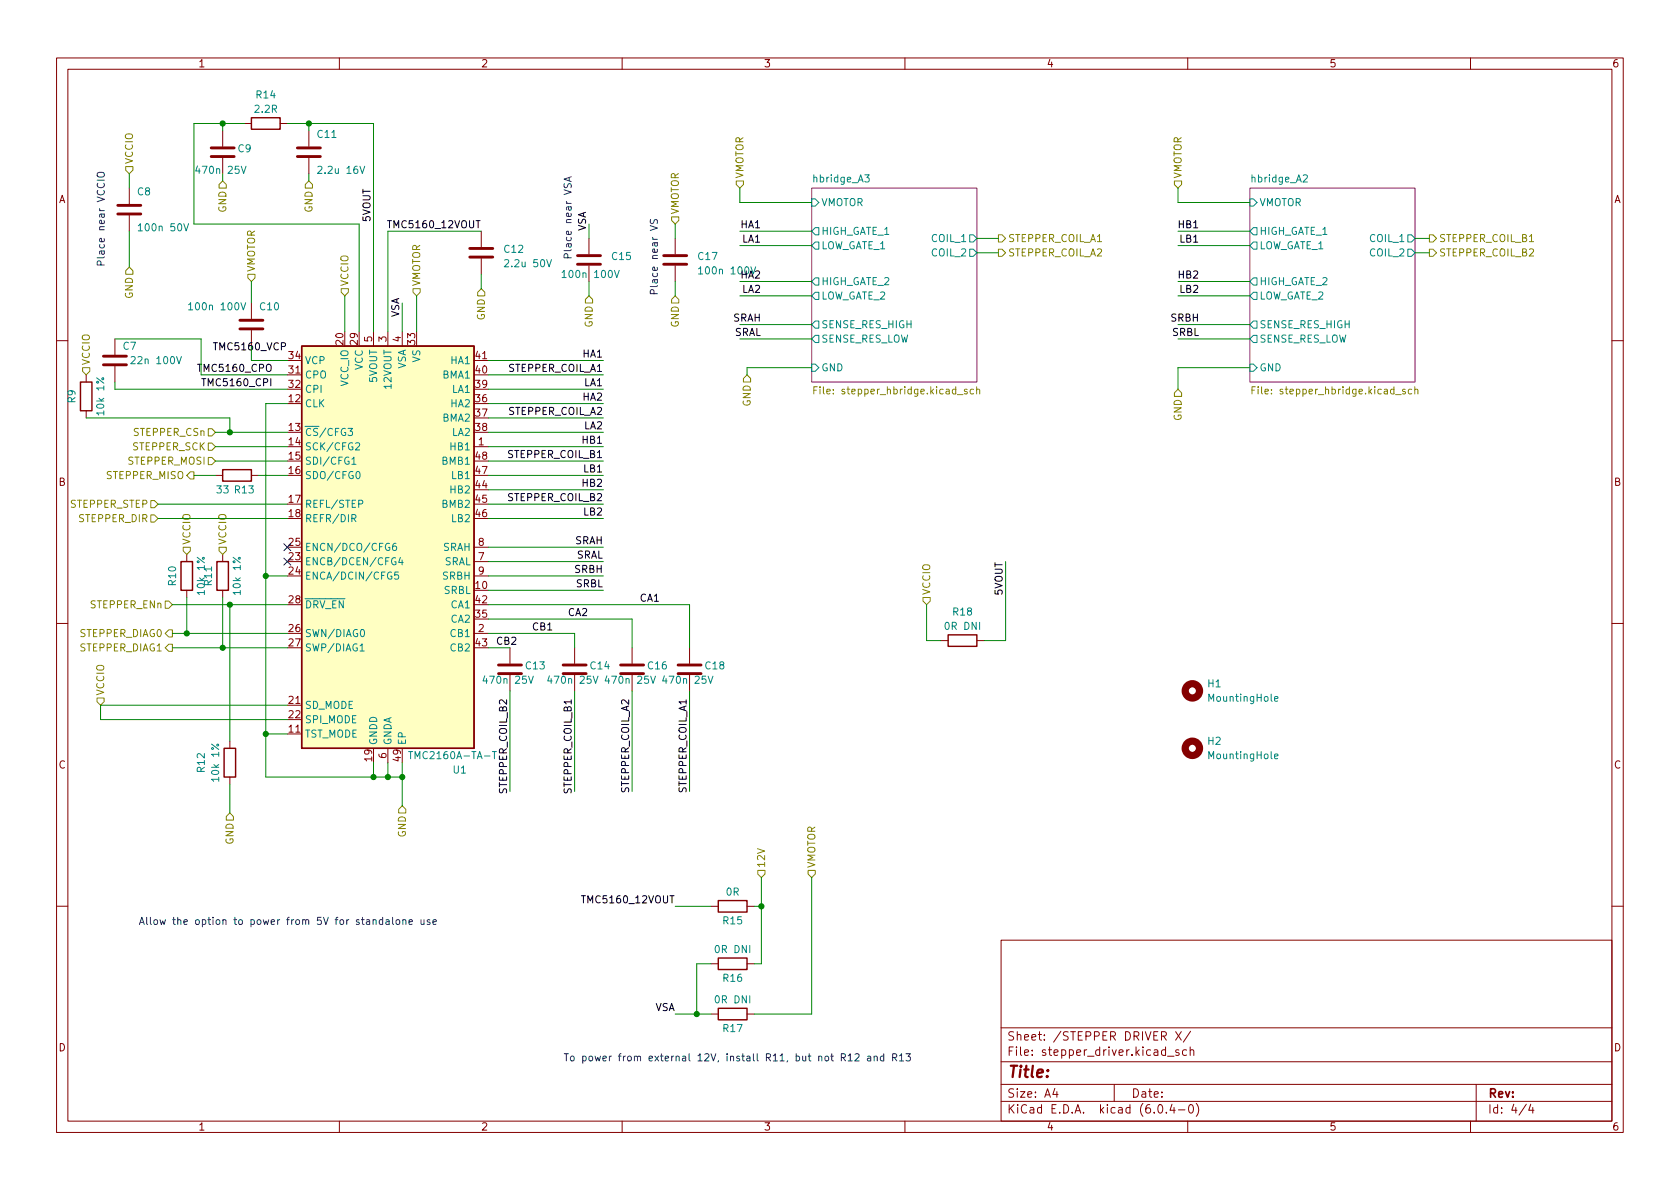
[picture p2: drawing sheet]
<svg xmlns="http://www.w3.org/2000/svg" width="297mm" height="210mm" viewBox="0 0 297 210" stroke-linecap="round" stroke-linejoin="round" font-family="sans-serif">
<g fill="none" stroke="#840000" stroke-width=".18">
<path d="M10 10.2h277v190.1h-277zM12 12.2h273v186.1h-273zM60 10.2v2M110 10.2v2M160 10.2v2M210 10.2v2M260 10.2v2M22.9 33.3v2.8M22.9 38.1v2.8M39.4 23.1v2.8M39.4 27.9v2.8M43.2 21.8h1.2"/>
<path d="M49.5 21.8h1.3M54.6 23.1v2.8M54.6 27.9v2.8M20.3 59.9v2.8M44.4 53.6v2.8M44.4 58.4v2.8M66 58.7v2.5M68.6 58.7v2.5M71.1 58.7v2.5M85.1 40.9v2.8M85.1 45.7v2.8M104.1 42.2v2.8"/>
<path d="M104.1 47v2.8M119.4 42.2v2.8M119.4 47v2.8M10 60.2h2M15.2 66.3v1.3M15.2 72.6v1.3M20.3 64.8v2.8M50.8 66.3h2.5M83.8 79h2.6M83.8 63.7h2.6M285 60.2h2M33 98v1.3"/>
<path d="M38.1 84.1h1.3M39.4 98v1.3M44.4 84.1h1.3M83.8 99.3h2.6M83.8 96.8h2.6M10 110.2h2M33 104.4v1.3M39.4 104.4v1.3M83.8 112h2.6M83.8 101.8h2.6M90.2 114.5v2.8M90.2 119.4v2.8"/>
<path d="M101.6 114.5v2.8M101.6 119.4v2.8M111.8 114.5v2.8M111.8 119.4v2.8M121.9 114.5v2.8M121.9 119.4v2.8M166.4 113.3h1.2M172.7 113.3h1.3M285 110.2h2M40.6 131.1v1.2M40.6 137.4v1.3M50.8 129.8h2.5"/>
<path d="M50.8 124.7h2.5M68.6 132.3v2.6M10 160.2h2M125.7 160.3h1.3M125.7 179.3h1.3M125.7 170.4h1.3M132.1 160.3h1.2M132.1 179.3h1.2M132.1 170.4h1.2M177 166.3h108v32h-108zM285 160.2h2M60 198.3v2"/>
<path d="M110 198.3v2M160 198.3v2M177 194.8h108M177 191.8h108M177 187.8h108M177 181.8h108M186.5 192.5l-.4 1h1M186.9 193v1M197 191.8v3M204.9 195.4l.2-.1a.81 .81 0 0 1 .6 .7 .81 .81 0 0 1-.3 .8h-.2a.81 .81 0 0 1-.6-.6 .81 .81 0 0 1 .3-.8zM206.2 196.7v.1M206.4 186.8h1.2"/>
<path d="M207.2 195.3l-.3 1h.9M207.6 195.8v1M207.9 182.4l1 1.5M208.4 196.3h1.1M208.4 185.7l-.3-.1-.2 .2v.3l.5 .1v.4h-.5M208.9 182.4l-1 1.5M209.8 185.7l-.4-.1-.3 .3v.4l.1 .3h.6M210 198.3v2M210.4 195.4l.1-.1a.81 .81 0 0 1 .6 .7 .81 .81 0 0 1-.3 .8h-.2a.81 .81 0 0 1-.5-.6 .81 .81 0 0 1 .3-.8zM210.4 185.8l.2-.2 .4 .1 .1 .9M210.4 185.1v1.5M210.5 182.4l-1.3 1.9"/>
<path d="M211.5 195.1a1.72 1.72 0 0 1 0 2.3M260 198.3v2M261 191.8v6.5M269.9 195.3l-1.3 1.9M270.6 195.3l-.3 1h.9M271 195.8v1"/>
</g>
<g fill="#fff" stroke="#fff" stroke-width=".18">
<path d="M221 33.3h29.2v34.3h-29.2z"/>
<path d="M143.5 33.3h29.2v34.3h-29.2z"/>
</g>
<path d="M143.5 33.3h29.2v34.3h-29.2zM221 33.3h29.2v34.3h-29.2z" fill="none" stroke="#840084" stroke-width=".18"/>
<g fill="none" stroke="#008484" stroke-width=".18">
<path d="M24.5 39.9l.3-.3v1.2M32.5 39.6l.4 1.2 .4-1.2M42.7 29.4l.4 1.3 .4-1.3M63.6 29.4l.5 1.3 .4-1.3M143.5 35.2h.6l.7 .6-.7 .6h-.6zM152.9 30.9h.8l-.4 .5 .3 .1v.6l-.2 .1-.5-.1M221 35.2h.6l.6 .6-.6 .6h-.6zM230.4 31l.5-.1 .3 .4-.8 .9h.8M24.5 40.8h.7M33.3 53.9l.4-.4v1.3M33.3 54.8h.8M42.6 53.5l.4 1.3 .4-1.3"/>
<path d="M96.7 45.9l.4 1.3 .4-1.3M99.4 48.2l.3-.4v1.3M99.4 49.1h.7M108.6 47.8l.5 1.3 .4-1.3M123.5 47.5l.4-.3v1.2M123.5 48.4h.7M132.8 47.2l.4 1.2 .4-1.2M144.1 49.1h.7v1.3h-.7l-.6-.6zM144.1 51.7h.7v1.3h-.7l-.6-.7zM144.1 40.3h.7v1.2h-.7l-.6-.6zM144.1 42.8h.7v1.3h-.7l-.6-.7zM144.1 56.8h.7v1.2h-.7l-.6-.6z"/>
<path d="M144.1 59.3h.7v1.3h-.7l-.6-.7zM171.4 44.1h.7l.6 .6-.6 .6h-.7zM171.4 41.5h.7l.6 .7-.6 .6h-.7zM221.6 49.1h.6v1.3h-.6l-.6-.6zM221.6 51.7h.6v1.3h-.6l-.6-.7zM221.6 40.3h.6v1.2h-.6l-.6-.6zM221.6 42.8h.6v1.3h-.6l-.6-.7zM221.6 56.8h.6v1.2h-.6l-.6-.6zM221.6 59.3h.6v1.3h-.6l-.6-.7zM248.9 44.1h.7l.6 .6-.6 .6h-.7zM248.9 41.5h.7l.6 .7-.6 .6h-.7zM23.2 63.2l.5-.1 .2 .3-.8 .9h.8"/>
<path d="M31.2 63.1l.4 1.2 .5-1.2M62.9 78.4l.5-.1 .2 .4-.8 .9h.8M143.5 64.4h.6l.7 .6-.7 .7h-.6zM221 64.4h.6l.6 .6-.6 .7h-.6zM62.2 81.2l.4-.4v1.3M62.2 91.7l.6-.1 .1-.2v-.3l-.7-.1v1.3M62.2 82.1h.7M62.5 91.7l.4 .6M63.1 83.5l.1-.1a.68 .68 0 0 1 .5 .6 .68 .68 0 0 1-.5 .6l-.1-.1-.2-.3zM63.4 89.1h.6l.1-.2v-.3l-.7-.1v1.2M70 96.1h-.4a.85 .85 0 0 0 0 1.2l.5-.1v-.4l-.2-.2h-.4l-.1 .2M70.8 98.6l-.3 .9h.8"/>
<path d="M71.1 99v.9M63.7 114.2l.3-.3v1.2M63.7 115.1h.7M63.8 111.4l.2-.1a.68 .68 0 0 1 .5 .6 .68 .68 0 0 1-.5 .7l-.2-.1-.1-.4zM70.4 101.2h-.6v.6l.2-.2 .4 .1 .1 .2-.1 .4-.1 .1-.5-.1M93.5 119.6l.4 1.2 .4-1.2M104.9 119.6l.4 1.2 .4-1.2M115 119.6l.5 1.2 .4-1.2M125.2 119.6l.4 1.2 .5-1.2M72.2 132.9h.8M87.1 132.9h.7M87.4 132.9v1.3"/>
<path d="M225.4 133.7l.6-.1-.1-.2-.4-.1-.1 .2v.6h.5M225.4 123.6l.6-.1-.1-.3h-.4l-.1 .1v.7h.5"/>
</g>
<g fill="none" stroke="#848400" stroke-width=".18">
<path d="M22.2 29.5h1.3v.6l-.6 .6-.7-.6zM38.7 32.6l.7-.6 .6 .6v.7h-1.3zM54 32.6l.6-.6 .6 .6v.7h-1.2zM118.7 38.3h1.3v.7l-.6 .6-.7-.6zM130.2 32h1.2v.6l-.6 .7-.6-.7zM207.6 32h1.3v.6l-.6 .7-.7-.7zM22.2 47.9l.7-.7 .6 .7v.6h-1.3zM43.8 48.5h1.3v.6l-.7 .7-.6-.7zM60.3 51h1.3v.7l-.6 .6-.7-.6zM73 51h1.3v.7l-.6 .6-.7-.6zM85.1 51l.6 .7v.6h-1.2v-.6zM104.1 52.3l.7 .7v.6h-1.3v-.6z"/>
<path d="M119.4 52.3l.6 .7v.6h-1.3v-.6zM176.5 41.5h.7l.6 .7-.6 .6h-.7zM176.5 44.1h.7l.6 .6-.6 .6h-.7zM252.7 44.1h.7l.6 .6-.6 .6h-.7zM252.7 41.5h.7l.6 .7-.6 .6h-.7zM14.6 65h1.3v.7l-.7 .6-.6-.6zM36.8 78.4h.7l.6 .6-.6 .6h-.7zM36.8 75.8h.7l.6 .6-.6 .7h-.7zM132.1 66.3l.6 .6v.7h-1.3v-.7zM143.9 69h.4M144.5 68.4h-.6v1.3M171 68.9l-.3-.1-.2 .2 .1 .2 .4 .1v.3h-.5"/>
<path d="M172.1 68.9l-.3-.1-.3 .3 .2 .5h.4M172.7 68.9l.2-.1 .3 .1v.8M172.7 68.4v1.3M208.3 68.8l.6 .7v.6h-1.3v-.6zM221.4 69h.4M222 68.4h-.6v1.3M248.5 68.9l-.3-.1-.2 .2v.2l.5 .1v.3h-.5M249.6 68.9l-.4-.1-.2 .3 .1 .5h.5M250.1 68.9l.2-.1 .3 .1 .1 .8M250.1 68.4v1.3M26.7 91.1h.6l.6 .6-.6 .6h-.6zM26.7 88.5h.6l.6 .6-.6 .7h-.6z"/>
<path d="M32.4 96.8h1.3v.6l-.7 .6-.6-.6zM33.7 83.4h.6v1.3h-.6l-.7-.6zM36.8 80.9h.7l.6 .6-.6 .7h-.7zM38.7 96.8h1.3v.6l-.6 .6-.7-.6zM29.2 106.3h.6l.7 .6-.7 .7h-.6zM29.8 113.9h.7v1.3h-.7l-.6-.7zM29.8 111.4h.7v1.2h-.7l-.6-.6zM163.2 105.7h1.3v.6l-.7 .6-.6-.6zM17.1 123.4h1.3v.7l-.6 .6-.7-.6zM40.6 143.8l.7 .6v.6h-1.3v-.6zM71.1 142.5l.7 .6v.7h-1.3v-.7zM134 153.9h1.3v.7l-.7 .6-.6-.6z"/>
<path d="M142.9 153.9h1.2v.7l-.6 .6-.6-.6z"/>
</g>
<path d="M44.4 20.8h5.1v2.1h-5.1zM14.2 67.6h2.1v5h-2.1zM53.3 61.2h30.5v71.1h-30.5zM32 99.3h2v5.1h-2zM38.4 99.3h2v5.1h-2zM39.4 83.1h5v2h-5zM167.6 112.3h5.1v2h-5.1zM39.6 132.3h2.1v5.1h-2.1zM127 159.3h5.1v2h-5.1zM127 178.3h5.1v2h-5.1zM127 169.4h5.1v2h-5.1z" fill="none" stroke="#840000" stroke-width=".25"/>
<g fill="none" stroke="#840000" stroke-width=".51">
<path d="M20.8 37.8h4.1M20.8 36.3h4.1M37.3 27.7h4.1M37.3 26.2h4.1M52.6 27.7h4M52.6 26.2h4M42.4 58.2h4.1M42.4 56.6h4.1M83.1 45.5h4M83.1 43.9h4M102.1 46.7h4.1M102.1 45.2h4.1"/>
<path d="M117.3 46.7h4.1M117.3 45.2h4.1M18.3 64.5h4.1M18.3 63h4.1M88.1 119.1h4.1M88.1 117.6h4.1M99.6 119.1h4M99.6 117.6h4M109.7 119.1h4.1M109.7 117.6h4.1M119.9 119.1h4.1M119.9 117.6h4.1"/>
</g>
<path d="M53.3 61.2h30.5v71.1h-30.5z" fill="#ffffc2" stroke="#ffffc2" stroke-width=".18"/>
<g fill="none" stroke="#840000" stroke-width="1.3">
<circle cx="210.8" cy="122.2" r="1.27"/>
<circle cx="210.8" cy="132.3" r="1.27"/>
</g>
<path d="M68.5 39h.7M68.9 39v1.3M34.9 64.4h.8M35.7 67h.7M37.7 60.6h.7M102.8 158.4h.7M103.2 158.4v1.3" fill="none" stroke="#000" stroke-width=".18"/>
<g fill="none" stroke="#0000c2" stroke-width=".18">
<path d="M17.2 31.9h1.2M17.4 30.5a.85 .85 0 0 1 1 .3 .43 .43 0 0 1-.4 .5h-.4a.43 .43 0 0 1-.4-.3 .43 .43 0 0 1 .2-.5zM99.8 32.5l-.1 .5 .2 .1h.3l.3-.5 .3-.1 .2 .2-.1 .5M100.6 31.4v.6M101 31.3l-1.3 .4 1.3 .4M115 39.9l1.2 .4-1.2 .5M115 38.8v.5l.1 .2h.4l.2-.6 .3-.1 .2 .3v.4M24.7 163.5l.4-1.3 .4 1.3M24.8 163.1h.6M25.9 162.2v1.1l.2 .2M26.6 162.2v1.1l.2 .2M27.3 162.7l.3-.1 .3 .3v.3l-.3 .3-.3-.1-.1-.2z"/>
<path d="M28.3 162.6l.2 .9 .3-.6 .2 .6 .3-.9M30.5 162.6h.5M30.7 162.2v1.1l.3 .2M31.4 162.8l.2-.2 .3 .1 .1 .8M31.4 162.2v1.3M74.4 162.6l.1 .8 .3 .1 .2-.1M75 162.6v.9M76 162.7l-.3-.1-.2 .2 .1 .2 .4 .1v.3h-.5M76.5 163.1l.7-.2-.1-.2-.4-.1-.2 .2 .1 .6h.5M99.8 186.3h.7M100.1 186.3v1.3M101 186.8h.3l.2 .2v.4l-.2 .2-.3-.1-.1-.1z"/>
<path d="M103 186.8h.4l.2 .2-.1 .5h-.5M103 186.8v1.2M104.2 186.8h.3l.3 .2v.4l-.3 .2-.3-.1-.1-.1zM105.2 186.8l.3 .8 .2-.6 .2 .6 .3-.8M106.6 187.2l.6-.1-.1-.3h-.3l-.2 .1 .1 .6h.4M107.8 186.8v.8M108.1 186.8l-.3 .2M109.3 186.8h.5M109.8 186.3l-.3 .2v1.1M159 186.7l.4-.4v1.3M159 187.6h.8M160.2 186.3h.8l-.5 .5 .4 .1v.6l-.2 .1-.5-.1"/>
</g>
<g fill="none" stroke="#008400" stroke-width=".18">
<path d="M22.9 30.7v2.6M39.4 21.8v1.3M39.4 30.7v1.3M43.2 21.8h-8.9v17.8h29.2v19.1M50.8 21.8h15.2v36.9M54.6 21.8v1.3M54.6 30.7v1.3M104.1 39.6v2.6M119.4 39.6v2.6M130.8 33.3v2.5h12.7M208.3 33.3v2.5h12.7M20.3 59.9h15.3v6.4h15.2"/>
<path d="M22.9 40.9v6.3M44.4 49.8v3.8M61 52.3v6.4M71.1 53.6v5.1M73.7 52.3v6.4M85.1 40.9h-16.5v17.8M85.1 48.5v2.5M104.1 49.8v2.5M119.4 49.8v2.5M130.8 59.9h12.7M130.8 49.8h12.7M130.8 52.3h12.7"/>
<path d="M130.8 57.4h12.7M130.8 40.9h12.7M130.8 43.4h12.7M172.7 44.7h3.8M172.7 42.2h3.8M208.3 59.9h12.7M208.3 49.8h12.7M208.3 52.3h12.7M208.3 57.4h12.7M208.3 40.9h12.7M208.3 43.4h12.7M250.2 44.7h2.5"/>
<path d="M250.2 42.2h2.5M15.2 73.9h25.4v2.5M20.3 67.6v1.2h30.5M38.1 76.4h12.7M38.1 79h12.7M44.4 61.2v2.5h6.4M50.8 71.4h-3.8v66h24.1M86.4 63.7h20.3M86.4 66.3h20.3M86.4 68.8h20.3M86.4 73.9h20.3M86.4 76.4h20.3"/>
<path d="M86.4 79h20.3M86.4 71.4h20.3M143.5 65h-11.4v1.3M221 65h-12.7v3.8M27.9 89.1h22.9M27.9 91.7h22.9M34.3 84.1h3.8M38.1 81.5h12.7M45.7 84.1h5.1M86.4 81.5h20.3M86.4 84.1h20.3M86.4 86.6h20.3"/>
<path d="M86.4 96.8h20.3M86.4 89.1h20.3M86.4 99.3h20.3M86.4 91.7h20.3M177.8 99.3v14h-3.8M30.5 114.5h20.3M30.5 106.9h20.3M30.5 112h20.3M33 105.7v6.3M39.4 105.7v8.8M40.6 106.9v24.2M47 101.8h3.8"/>
<path d="M86.4 114.5h3.8M86.4 106.9h35.5v7.6M86.4 109.5h25.4v5M86.4 112h15.2v2.5M86.4 104.4h20.3M86.4 101.8h20.3M163.8 106.9v6.4h2.6M40.6 138.7v5.1M47 129.8h3.8M50.8 124.7h-33v2.5h33M66 134.9v2.5M68.6 134.9v2.5"/>
<path d="M71.1 134.9v7.6M90.2 122.2v17.7M101.6 122.2v17.7M111.8 122.2v17.7M121.9 122.2v17.7M134.6 155.2v15.2h-1.3M143.5 155.2v24.1h-10.2M119.4 160.3h6.3M119.4 179.3h6.3M125.7 170.4h-2.5v8.9M133.3 160.3h1.3"/>
</g>
<path d="M50.2 98.7l1.2 1.2M50.2 96.2l1.2 1.2M51.4 98.7l-1.2 1.2M51.4 96.2l-1.2 1.2" fill="none" stroke="#000084" stroke-width=".18"/>
<g fill="#008400" stroke="#008400" stroke-width=".18">
<circle cx="40.6" cy="106.9" r=".46"/>
<circle cx="47" cy="101.8" r=".46"/>
<circle cx="40.6" cy="76.4" r=".46"/>
<circle cx="33" cy="112" r=".46"/>
<circle cx="54.6" cy="21.8" r=".46"/>
<circle cx="47" cy="129.8" r=".46"/>
<circle cx="66" cy="137.4" r=".46"/>
<circle cx="39.4" cy="114.5" r=".46"/>
<circle cx="39.4" cy="21.8" r=".46"/>
<circle cx="134.6" cy="160.3" r=".46"/>
<circle cx="68.6" cy="137.4" r=".46"/>
<circle cx="71.1" cy="137.4" r=".46"/>
<circle cx="123.2" cy="179.3" r=".46"/>
</g>
<text font-size="2.8" fill="#840000" x="178" y="190.6">Title:</text>
<g font-size="2.1" fill="#840000">
<text x="178" y="184">Sheet: /STEPPER DRIVER X/</text>
<text x="178" y="186.7">File: stepper_driver.kicad_sch</text>
<text x="178" y="196.9">KiCad E.D.A. kicad (6.0.4-0)</text>
<text x="178" y="194.1">Size: A4</text>
<text x="200" y="194.1">Date:</text>
<text x="263" y="194.1">Rev:</text>
<text x="263" y="196.9">Id: 4/4</text>
</g>
<g font-size="1.8" fill="#840000">
<text x="35" y="11.9">1</text>
<text x="85" y="11.9">2</text>
<text x="135" y="11.9">3</text>
<text x="185" y="11.9">4</text>
<text x="235" y="11.9">5</text>
<text x="285" y="11.9">6</text>
<text x="10.3" y="35.9">A</text>
<text x="285.3" y="35.9">A</text>
<text x="51.1" y="63.5">34</text>
<text x="60.7" y="60.9" transform="rotate(-90 60.7 60.9)">20</text>
<text x="63.2" y="60.9" transform="rotate(-90 63.2 60.9)">29</text>
<text x="65.8" y="60.4" transform="rotate(-90 65.8 60.4)">5</text>
<text x="68.3" y="60.4" transform="rotate(-90 68.3 60.4)">3</text>
<text x="70.9" y="60.4" transform="rotate(-90 70.9 60.4)">4</text>
<text x="73.4" y="60.9" transform="rotate(-90 73.4 60.9)">33</text>
<text x="84.1" y="63.5">41</text>
<text x="51.1" y="71.1">12</text>
<text x="51.1" y="66">31</text>
<text x="51.1" y="68.6">32</text>
<text x="84.1" y="71.1">36</text>
<text x="84.1" y="68.6">39</text>
<text x="84.1" y="66">40</text>
<text x="51.1" y="76.2">13</text>
<text x="84.1" y="73.7">37</text>
<text x="84.1" y="76.2">38</text>
<text x="51.1" y="78.7">14</text>
<text x="51.1" y="81.3">15</text>
<text x="51.1" y="83.8">16</text>
<text x="84.1" y="83.8">47</text>
<text x="84.1" y="81.3">48</text>
<text x="84.6" y="78.7">1</text>
<text x="10.3" y="85.9">B</text>
<text x="51.1" y="88.9">17</text>
<text x="84.1" y="86.4">44</text>
<text x="84.1" y="88.9">45</text>
<text x="285.3" y="85.9">B</text>
<text x="51.1" y="91.4">18</text>
<text x="84.1" y="91.4">46</text>
<text x="51.1" y="99.1">23</text>
<text x="51.1" y="101.6">24</text>
<text x="51.1" y="96.5">25</text>
<text x="84.6" y="99.1">7</text>
<text x="84.6" y="96.5">8</text>
<text x="84.6" y="101.6">9</text>
<text x="51.1" y="106.7">28</text>
<text x="84.1" y="104.1">10</text>
<text x="84.1" y="106.7">42</text>
<text x="51.1" y="111.8">26</text>
<text x="84.1" y="109.2">35</text>
<text x="84.6" y="111.8">2</text>
<text x="51.1" y="114.3">27</text>
<text x="84.1" y="114.3">43</text>
<text x="51.1" y="124.5">21</text>
<text x="51.1" y="129.5">11</text>
<text x="51.1" y="127">22</text>
<text x="10.3" y="135.9">C</text>
<text x="65.8" y="134.6" transform="rotate(-90 65.8 134.6)">19</text>
<text x="68.3" y="134.1" transform="rotate(-90 68.3 134.1)">6</text>
<text x="70.9" y="134.6" transform="rotate(-90 70.9 134.6)">49</text>
<text x="285.3" y="135.9">C</text>
<text x="10.3" y="185.9">D</text>
<text x="285.3" y="185.9">D</text>
<text x="35" y="199.9">1</text>
<text x="85" y="199.9">2</text>
<text x="135" y="199.9">3</text>
<text x="185" y="199.9">4</text>
<text x="235" y="199.9">5</text>
<text x="285" y="199.9">6</text>
</g>
<g font-size="1.8" fill="#008484">
<text x="45.4" y="17.4">R14</text>
<text x="45.1" y="19.9">2.2R</text>
<text x="42.1" y="26.9">C9</text>
<text x="56.2" y="24.4">C11</text>
<text x="24.3" y="34.5">C8</text>
<text x="35.2" y="30.7">470n 25V</text>
<text x="56.7" y="30.7">2.2u 16V</text>
<text x="143.9" y="32.2">hbridge_A3</text>
<text x="221.4" y="32.2">hbridge_A2</text>
<text x="25" y="40.9">100n 50V</text>
<text x="145.2" y="41.5">HIGH_GATE_1</text>
<text x="145.2" y="36.4">VMOTOR</text>
<text x="222.6" y="41.5">HIGH_GATE_1</text>
<text x="222.6" y="36.4">VMOTOR</text>
<text x="89.2" y="44.7">C12</text>
<text x="89.7" y="47.2">2.2u 50V</text>
<text x="108.3" y="46">C15</text>
<text x="123.5" y="46">C17</text>
<text x="145.2" y="44.1">LOW_GATE_1</text>
<text x="164.9" y="45.3">COIL_2</text>
<text x="164.9" y="42.8">COIL_1</text>
<text x="222.6" y="44.1">LOW_GATE_1</text>
<text x="242.3" y="45.3">COIL_2</text>
<text x="242.3" y="42.8">COIL_1</text>
<text x="100" y="49.1">100n 100V</text>
<text x="124.2" y="48.5">100n 100V</text>
<text x="145.2" y="50.4">HIGH_GATE_2</text>
<text x="145.2" y="53">LOW_GATE_2</text>
<text x="222.6" y="50.4">HIGH_GATE_2</text>
<text x="222.6" y="53">LOW_GATE_2</text>
<text x="34" y="54.9">100n 100V</text>
<text x="46" y="54.9">C10</text>
<text x="145.2" y="58">SENSE_RES_HIGH</text>
<text x="222.6" y="58">SENSE_RES_HIGH</text>
<text x="21.8" y="61.8">C7</text>
<text x="23.7" y="64.4">22n 100V</text>
<text x="53.8" y="64.4">VCP</text>
<text x="64.1" y="65.5" transform="rotate(-90 64.1 65.5)">VCC</text>
<text x="71.8" y="65.4" transform="rotate(-90 71.8 65.4)">VSA</text>
<text x="74.3" y="64.1" transform="rotate(-90 74.3 64.1)">VS</text>
<text x="79.8" y="64.4">HA1</text>
<text x="145.2" y="60.6">SENSE_RES_LOW</text>
<text x="145.2" y="65.7">GND</text>
<text x="222.6" y="60.6">SENSE_RES_LOW</text>
<text x="222.6" y="65.7">GND</text>
<text x="13.3" y="71.2" transform="rotate(-90 13.3 71.2)">R9</text>
<text x="53.8" y="66.9">CPO</text>
<text x="53.8" y="69.5">CPI</text>
<text x="61.6" y="68.3" transform="rotate(-90 61.6 68.3)">VCC_IO</text>
<text x="66.7" y="67.6" transform="rotate(-90 66.7 67.6)">5VOUT</text>
<text x="69.2" y="68.6" transform="rotate(-90 69.2 68.6)">12VOUT</text>
<text x="78.3" y="66.9">BMA1</text>
<text x="80" y="69.5">LA1</text>
<text x="18.4" y="73.1" transform="rotate(-90 18.4 73.1)">10k 1%</text>
<text x="53.8" y="72">CLK</text>
<text x="53.8" y="77.1">~{CS}/CFG3</text>
<text x="78.3" y="74.5">BMA2</text>
<text x="79.8" y="72">HA2</text>
<text x="80" y="77.1">LA2</text>
<text x="53.8" y="79.6">SCK/CFG2</text>
<text x="53.8" y="82.2">SDI/CFG1</text>
<text x="78.3" y="82.2">BMB1</text>
<text x="79.8" y="79.6">HB1</text>
<text x="38.4" y="87.2">33 R13</text>
<text x="53.8" y="84.7">SDO/CFG0</text>
<text x="53.8" y="89.8">REFL/STEP</text>
<text x="78.3" y="89.8">BMB2</text>
<text x="79.8" y="87.2">HB2</text>
<text x="80" y="84.7">LB1</text>
<text x="53.8" y="92.3">REFR/DIR</text>
<text x="80" y="92.3">LB2</text>
<text x="53.8" y="99.9">ENCB/DCEN/CFG4</text>
<text x="53.8" y="97.4">ENCN/DCO/CFG6</text>
<text x="78.3" y="97.4">SRAH</text>
<text x="78.5" y="99.9">SRAL</text>
<text x="31.1" y="103.5" transform="rotate(-90 31.1 103.5)">R10</text>
<text x="36.2" y="104.8" transform="rotate(-90 36.2 104.8)">10k 1%</text>
<text x="37.5" y="103.5" transform="rotate(-90 37.5 103.5)">R11</text>
<text x="42.5" y="104.8" transform="rotate(-90 42.5 104.8)">10k 1%</text>
<text x="53.8" y="102.5">ENCA/DCIN/CFG5</text>
<text x="53.8" y="107.6">~{DRV_EN}</text>
<text x="78.3" y="102.5">SRBH</text>
<text x="78.5" y="105">SRBL</text>
<text x="79.8" y="107.6">CA1</text>
<text x="53.8" y="112.6">SWN/DIAG0</text>
<text x="79.8" y="112.6">CB1</text>
<text x="79.8" y="110.1">CA2</text>
<text x="167.3" y="111.4">0R DNI</text>
<text x="168.6" y="108.8">R18</text>
<text x="53.8" y="115.2">SWP/DIAG1</text>
<text x="79.8" y="115.2">CB2</text>
<text x="93" y="118.4">C13</text>
<text x="104.4" y="118.4">C14</text>
<text x="114.6" y="118.4">C16</text>
<text x="124.8" y="118.4">C18</text>
<text x="53.8" y="125.3">SD_MODE</text>
<text x="86" y="120.9">470n 25V</text>
<text x="97.4" y="120.9">470n 25V</text>
<text x="107.6" y="120.9">470n 25V</text>
<text x="117.7" y="120.9">470n 25V</text>
<text x="213.6" y="121.5">H1</text>
<text x="213.9" y="124.1">MountingHole</text>
<text x="53.8" y="130.4">TST_MODE</text>
<text x="53.8" y="127.9">SPI_MODE</text>
<text x="66.7" y="131.8" transform="rotate(-90 66.7 131.8)">GNDD</text>
<text x="69.2" y="131.8" transform="rotate(-90 69.2 131.8)">GNDA</text>
<text x="71.8" y="131.8" transform="rotate(-90 71.8 131.8)">EP</text>
<text x="213.6" y="131.7">H2</text>
<text x="36.2" y="136.5" transform="rotate(-90 36.2 136.5)">R12</text>
<text x="38.7" y="137.9" transform="rotate(-90 38.7 137.9)">10k 1%</text>
<text x="73.2" y="134.2">TMC2160A-TA-T</text>
<text x="80.1" y="136.8">U1</text>
<text x="213.9" y="134.2">MountingHole</text>
<text x="128.4" y="158.4">0R</text>
<text x="127.9" y="163.4">R15</text>
<text x="126.6" y="168.5">0R DNI</text>
<text x="127.9" y="173.6">R16</text>
<text x="126.6" y="177.4">0R DNI</text>
<text x="127.9" y="182.5">R17</text>
</g>
<g font-size="1.8" fill="#848400">
<text x="23.5" y="29.1" transform="rotate(-90 23.5 29.1)">VCCIO</text>
<text x="131.4" y="31.6" transform="rotate(-90 131.4 31.6)">VMOTOR</text>
<text x="208.9" y="31.6" transform="rotate(-90 208.9 31.6)">VMOTOR</text>
<text x="40" y="37.6" transform="rotate(-90 40 37.6)">GND</text>
<text x="55.2" y="37.6" transform="rotate(-90 55.2 37.6)">GND</text>
<text x="120" y="38" transform="rotate(-90 120 38)">VMOTOR</text>
<text x="178.2" y="42.8">STEPPER_COIL_A1</text>
<text x="178.2" y="45.3">STEPPER_COIL_A2</text>
<text x="254.4" y="45.3">STEPPER_COIL_B2</text>
<text x="254.4" y="42.8">STEPPER_COIL_B1</text>
<text x="23.5" y="52.8" transform="rotate(-90 23.5 52.8)">GND</text>
<text x="45.1" y="48.1" transform="rotate(-90 45.1 48.1)">VMOTOR</text>
<text x="61.6" y="50.7" transform="rotate(-90 61.6 50.7)">VCCIO</text>
<text x="74.3" y="50.7" transform="rotate(-90 74.3 50.7)">VMOTOR</text>
<text x="85.7" y="56.6" transform="rotate(-90 85.7 56.6)">GND</text>
<text x="104.8" y="57.9" transform="rotate(-90 104.8 57.9)">GND</text>
<text x="120" y="57.9" transform="rotate(-90 120 57.9)">GND</text>
<text x="15.9" y="64.6" transform="rotate(-90 15.9 64.6)">VCCIO</text>
<text x="132.7" y="71.9" transform="rotate(-90 132.7 71.9)">GND</text>
<text x="145" y="69.7">File: stepper_hbridge.kicad_sch</text>
<text x="222.5" y="69.7">File: stepper_hbridge.kicad_sch</text>
<text x="23.7" y="77.1">STEPPER_CSn</text>
<text x="208.9" y="74.4" transform="rotate(-90 208.9 74.4)">GND</text>
<text x="22.7" y="82.2">STEPPER_MOSI</text>
<text x="23.5" y="79.6">STEPPER_SCK</text>
<text x="12.4" y="89.8">STEPPER_STEP</text>
<text x="18.9" y="84.7">STEPPER_MISO</text>
<text x="14" y="92.3">STEPPER_DIR</text>
<text x="33.7" y="96.4" transform="rotate(-90 33.7 96.4)">VCCIO</text>
<text x="40" y="96.4" transform="rotate(-90 40 96.4)">VCCIO</text>
<text x="16.1" y="107.6">STEPPER_ENn</text>
<text x="164.5" y="105.3" transform="rotate(-90 164.5 105.3)">VCCIO</text>
<text x="14.2" y="112.6">STEPPER_DIAG0</text>
<text x="14.2" y="115.2">STEPPER_DIAG1</text>
<text x="18.4" y="123.1" transform="rotate(-90 18.4 123.1)">VCCIO</text>
<text x="41.3" y="149.3" transform="rotate(-90 41.3 149.3)">GND</text>
<text x="71.8" y="148.1" transform="rotate(-90 71.8 148.1)">GND</text>
<text x="135.3" y="153.5" transform="rotate(-90 135.3 153.5)">12V</text>
<text x="144.1" y="153.5" transform="rotate(-90 144.1 153.5)">VMOTOR</text>
</g>
<g font-size="1.8">
<text x="65.5" y="39.2" transform="rotate(-90 65.5 39.2)">5VOUT</text>
<text x="69.5" y="40.3">TMC5160_12VOUT</text>
<text x="103.6" y="40.9" transform="rotate(-90 103.6 40.9)">VSA</text>
<text x="131.1" y="40.3">HA1</text>
<text x="208.6" y="40.3">HB1</text>
<text x="131.3" y="42.9">LA1</text>
<text x="208.7" y="42.9">LB1</text>
<text x="131.1" y="49.2">HA2</text>
<text x="131.3" y="51.8">LA2</text>
<text x="208.6" y="49.2">HB2</text>
<text x="208.7" y="51.8">LB2</text>
<text x="70.6" y="56.1" transform="rotate(-90 70.6 56.1)">VSA</text>
<text x="129.6" y="56.9">SRAH</text>
<text x="129.8" y="59.4">SRAL</text>
<text x="207.1" y="56.9">SRBH</text>
<text x="207.3" y="59.4">SRBL</text>
<text x="35.7" y="65.7">TMC5160_CPO</text>
<text x="38.4" y="61.9">TMC5160_VCP</text>
<text x="90" y="65.7">STEPPER_COIL_A1</text>
<text x="103.1" y="63.2">HA1</text>
<text x="36.6" y="68.3">TMC5160_CPI</text>
<text x="103.1" y="70.8">HA2</text>
<text x="103.3" y="68.3">LA1</text>
<text x="90" y="73.4">STEPPER_COIL_A2</text>
<text x="103.3" y="75.9">LA2</text>
<text x="90" y="81">STEPPER_COIL_B1</text>
<text x="103.1" y="78.4">HB1</text>
<text x="103.3" y="83.5">LB1</text>
<text x="90" y="88.6">STEPPER_COIL_B2</text>
<text x="103.1" y="86.1">HB2</text>
<text x="103.3" y="91.1">LB2</text>
<text x="101.7" y="101.3">SRBH</text>
<text x="101.7" y="96.2">SRAH</text>
<text x="101.9" y="98.8">SRAL</text>
<text x="101.9" y="103.8">SRBL</text>
<text x="113" y="106.4">CA1</text>
<text x="177.3" y="105.2" transform="rotate(-90 177.3 105.2)">5VOUT</text>
<text x="94" y="111.5">CB1</text>
<text x="100.3" y="108.9">CA2</text>
<text x="87.6" y="114">CB2</text>
<text x="89.6" y="140.1" transform="rotate(-90 89.6 140.1)">STEPPER_COIL_B2</text>
<text x="101.1" y="140.1" transform="rotate(-90 101.1 140.1)">STEPPER_COIL_B1</text>
<text x="111.2" y="140.1" transform="rotate(-90 111.2 140.1)">STEPPER_COIL_A2</text>
<text x="121.4" y="140.1" transform="rotate(-90 121.4 140.1)">STEPPER_COIL_A1</text>
<text x="103.8" y="159.7">TMC5160_12VOUT</text>
<text x="115.7" y="178.8">VSA</text>
</g>
<g font-size="1.8" fill="#0000c2">
<text x="18.5" y="47.2" transform="rotate(-90 18.5 47.2)">Place near VCCIO</text>
<text x="101.1" y="46" transform="rotate(-90 101.1 46)">Place near VSA</text>
<text x="116.3" y="52.3" transform="rotate(-90 116.3 52.3)">Place near VS</text>
<text x="32.6" y="163.5">Allow the option to power from 5V for standalone use</text>
<text x="110.2" y="187.7">To power from external 12V, install R11, but not R12 and R13</text>
</g>
</svg>
